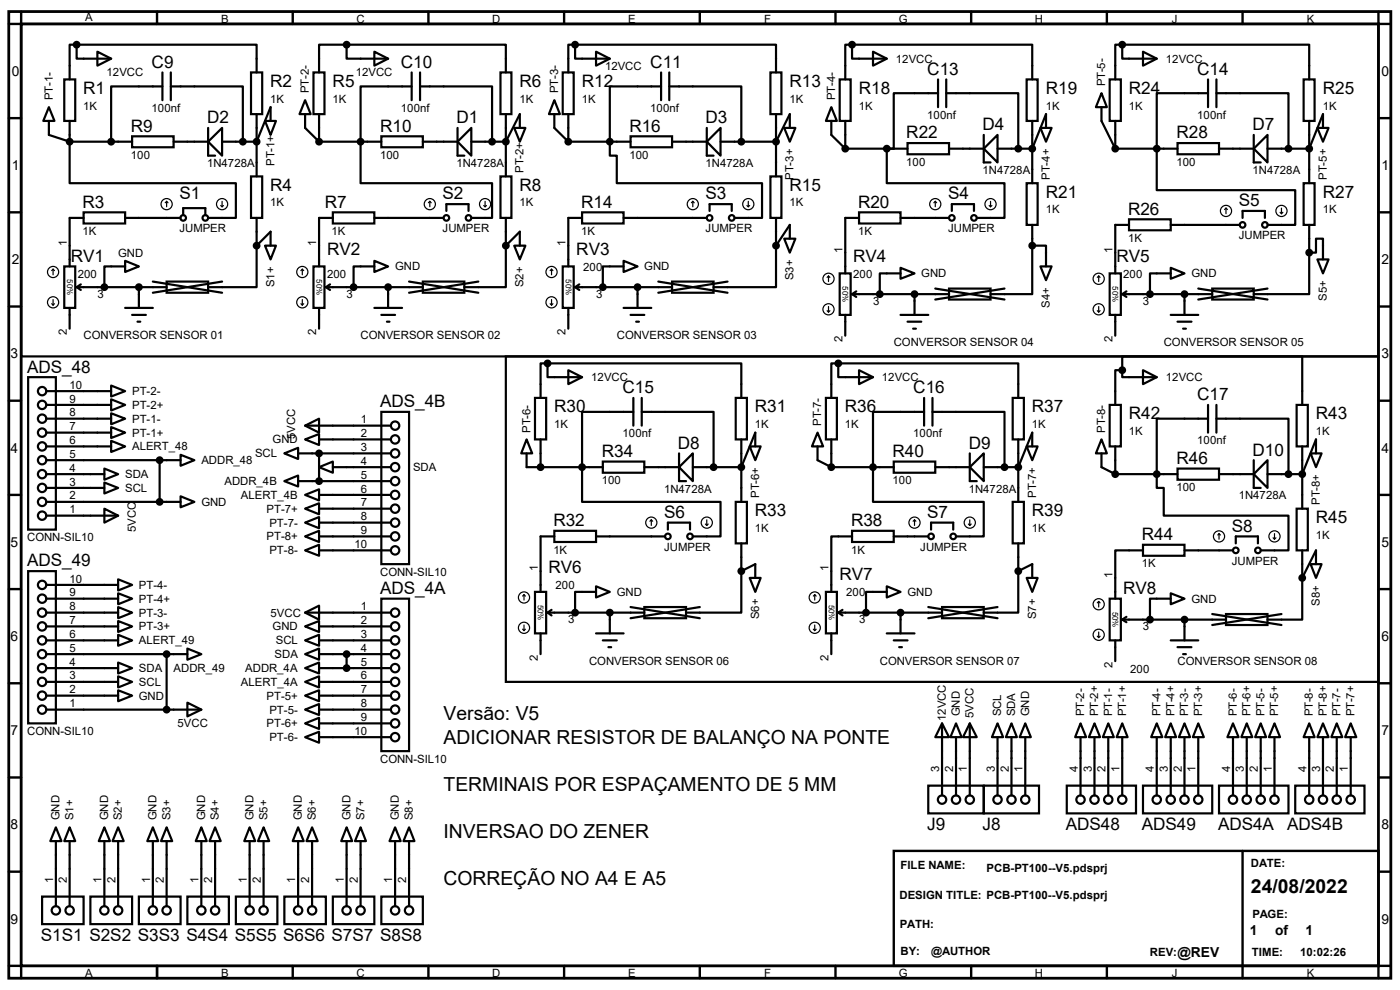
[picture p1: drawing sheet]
<svg xmlns="http://www.w3.org/2000/svg" width="297mm" height="210mm" viewBox="0 0 297 210" stroke-linecap="round" stroke-linejoin="round" font-family="sans-serif">
<path d="M1.9 2.5h293.2v205h-293.2zM4.5 5.1h287.9v199.8h-287.9z" fill="none" stroke="#000" stroke-width=".59"/>
<g fill="none" stroke="#000" stroke-width=".51">
<path d="M4.5 2.5v2.6h-2.6M33.3 2.5v2.6M62.1 2.5v2.6M90.9 2.5v2.6M119.7 2.5v2.6M148.5 2.5v2.6M177.2 2.5v2.6M206 2.5v2.6M234.8 2.5v2.6M263.6 2.5v2.6M292.4 2.5v2.6h2.7M1.9 25.1h2.6"/>
<path d="M292.4 25.1h2.7M1.9 45h2.6M292.4 45h2.7M1.9 65h2.6M292.4 65h2.7M1.9 85h2.6M292.4 85h2.7M1.9 105h2.6M292.4 105h2.7M1.9 125h2.6M292.4 125h2.7M1.9 144.9h2.6"/>
<path d="M292.4 144.9h2.7M1.9 164.9h2.6M292.4 164.9h2.7M1.9 184.9h2.6M189.6 180.5h102.8v24.4h-102.8zM263.6 180.5v27M292.4 184.9h2.7M1.9 204.9h2.6v2.6M33.3 204.9v2.6M62.1 204.9v2.6M90.9 204.9v2.6M119.7 204.9v2.6"/>
<path d="M148.5 204.9v2.6M177.2 204.9v2.6M206 204.9v2.6M234.8 204.9v2.6M295.1 204.9h-2.7v2.6"/>
</g>
<g fill="none" stroke="#000" stroke-width=".47">
<path d="M4.5 5.1h287.9v70.5h-287.9zM13.6 16.8h2.4v8.9h-2.4zM16.3 9.5h38.1v5.9M16.3 9.5h-1.5v7.3M16.3 9.5v2.9h7.3M20.7 11l2.9 1.4-2.9 1.5zM34.5 18.3h-10.9v11.8M34.5 15.4v5.9M36.2 18.3h15.3v11.8M36.2 15.4v5.9M53.3 15.4h2.3v8.8h-2.3zM66.5 15.4h2.3v8.8h-2.3z"/>
<path d="M73.5 9.5h33.8v5.9M73.5 9.5h-5.8v5.9M73.5 9.5v2.9h8.8M79.4 11l2.9 1.4-2.9 1.5zM87.3 18.3h-10.8v20.6h27.9v7.3h-4.4M87.3 15.4v5.9M89.1 18.3h15.3v11.8M89.1 15.4v5.9M106.2 15.4h2.3v8.8h-2.3zM119.4 15.4h2.3v8.8h-2.3zM122 9.5h42.6v5.9M122 9.5h-1.4v5.9"/>
<path d="M122 9.5v2.9h7.4M126.4 11l3 1.4-3 1.5zM140.3 18.3h-10.9v14.7h1.5v5.9h30.8v7.3h-5.9M140.3 15.4v5.9M142 18.3h15.3v11.8M142 15.4v5.9M163.4 15.4h2.4v8.8h-2.4zM178.1 16.8h2.4v8.9h-2.4zM180.8 9.5h38.2v7.3M180.8 9.5h-1.5v7.3M180.8 9.5v2.9h7.3M185.2 11l2.9 1.4-2.9 1.5z"/>
<path d="M199 19.8h-9.4v11.7h-1.5v7.4h25v7.3h-5.9M199 16.8v5.9M200.7 19.8h15.3v11.7M200.7 16.8v5.9M217.8 16.8h2.3v8.9h-2.3zM233.7 19.8l1.1 2.9h-2.3zM235.4 16.8h2.4v8.9h-2.4zM238.1 9.5h39.6v7.3M238.1 9.5h-1.5v7.3M238.1 9.5v2.9h7.3M242.5 11l2.9 1.4-2.9 1.5zM256.3 19.8h-10.9v20.5h29.4v7.4h-5.9"/>
<path d="M256.3 16.8v5.9M258.1 19.8h15.2v11.7M258.1 16.8v5.9M276.6 16.8h2.3v8.9h-2.3zM10.4 22.7l1.2 3h-2.4zM10.4 25.7v2.9l4.4 1.5M14.8 30.1v8.8h35.2v7.3h-5.8M14.8 25.7v4.4M14.8 30.1h13.2M28 28.9h8.8v2.3h-8.8zM36.8 30.1h7.4M44.2 30.1l2.9-3v5.9z"/>
<path d="M44.2 27.1v5.9h1.4M53.3 37.4h2.3v8.8h-2.3zM54.4 24.2v13.2M56.2 25.7h2.3l-1.1 2.9zM57.4 25.7v-3l-3 7.4h-7.3M64.7 21.3l1.2 2.9h-2.4zM64.7 24.2v2.9l3 3M67.7 30.1h13.2M67.7 24.2v5.9M80.9 28.9h8.8v2.3h-8.8zM89.7 30.1h7.4M97.1 30.1l2.9-3v5.9z"/>
<path d="M97.1 27.1v5.9h1.4M106.2 37.4h2.3v8.8h-2.3zM107.3 24.2v13.2M109.1 27.1h2.4l-1.2 3zM110.3 27.1v-2.9l-3 5.9h-7.3M117.6 21.3l1.2 2.9h-2.3zM117.6 24.2v2.9l3 3M120.6 30.1h13.2M120.6 24.2v5.9M133.8 28.9h8.8v2.3h-8.8zM142.6 30.1h7.3M149.9 30.1l3-3v5.9z"/>
<path d="M149.9 27.1v5.9h1.5M163.4 37.4h2.4v8.8h-2.4zM164.6 24.2v13.2M166.4 27.1h2.3l-1.1 3zM167.6 27.1v-2.9l-3 5.9h-11.7M176.4 22.7l1.1 3h-2.3zM176.4 25.7v2.9l2.9 2.9M179.3 25.7v5.8M179.3 31.5h13.2M192.5 30.4h8.8v2.3h-8.8zM201.3 31.5h7.4M208.7 31.5l2.9-2.9v5.9z"/>
<path d="M208.7 28.6v5.9h1.4M217.8 38.9h2.3v8.8h-2.3zM219 25.7v13.2M220.7 27.1h2.4l-1.2 3zM221.9 27.1v-2.9l-2.9 7.3h-7.4M233.7 22.7v3l2.9 5.8M236.6 31.5h13.2M236.6 25.7v5.8M249.8 30.4h8.8v2.3h-8.8zM258.6 31.5h7.4M266 28.6v5.9h1.5M268.9 28.6v5.9l-2.9-3z"/>
<path d="M276.6 38.9h2.3v8.8h-2.3zM277.7 25.7v13.2M279.5 27.1h2.4l-1.2 3zM280.7 27.1v-2.9l-3 7.3h-8.8M13.6 56.5h2.4v8.8h-2.4zM17.7 45h8.8v2.4h-8.8zM17.7 46.2h-2.9v10.3M26.5 55.3l3 1.2-3 1.2zM26.5 56.5h-4.4v4.4M26.5 46.2h11.8M32.4 59.7l14.7 2.4M35.3 59.7h8.9v2.4h-8.9z"/>
<path d="M38.9 45.6v-1.4h4.7v1.4M47.1 59.7l-14.7 2.4M54.4 52.1v8.8h-10.2M54.4 46.2v5.9M54.4 52.1l3-3v3M56.2 52.1h2.3l-1.1 2.9zM66.5 56.5h2.3v8.8h-2.3zM70.6 45h8.8v2.4h-8.8zM70.6 46.2h-2.9v10.3M79.4 55.3l2.9 1.2-2.9 1.2zM79.4 56.5h-4.4v4.4M79.4 46.2h14.7"/>
<path d="M86.8 59.7l14.7 2.4M89.7 59.7h8.8v2.4h-8.8zM94.7 44.7v-1.4h4.7v1.4M101.5 59.7l-14.7 2.4M107.3 52.1v8.8h-8.8M107.3 46.2v5.9M107.3 52.1l3-3v3M109.1 52.1h2.4l-1.2 2.9zM119.4 56.5h2.3v8.8h-2.3zM123.5 45h8.8v2.4h-8.8zM123.5 46.2h-2.9v10.3M132.3 55.3l3 1.2-3 1.2z"/>
<path d="M132.3 56.5h-4.4v4.4M132.3 46.2h17.6M139.7 59.7l14.6 2.4M142.6 59.7h8.8v2.4h-8.8zM150.5 44.7v-1.4h4.7v1.4M154.3 59.7l-14.6 2.4M164.6 52.1v8.8h-13.2M164.6 46.2v5.9M166.4 50.6h2.3l-1.1 3zM167.6 50.6v-2.9l-3 4.4M178.1 58h2.4v8.8h-2.4zM182.2 45h8.9v2.4h-8.9z"/>
<path d="M182.2 46.2h-2.9v11.8M191.1 56.8l2.9 1.2-2.9 1.1zM191.1 58h-4.5v4.4M191.1 46.2h10.2M201.9 44.7v-1.4h4.7v1.4M219 52.1v10.3h-8.9M219 52.1h2.9v4.4M219 47.7v4.4M220.7 56.5h2.4l-1.2 2.9zM235.4 58h2.4v8.8h-2.4zM239.5 46.5h8.9v2.4h-8.9zM239.5 47.7h-2.9v10.3"/>
<path d="M248.4 56.8l2.9 1.2-2.9 1.1zM248.4 58h-4.4v4.4M248.4 47.7h14.7M263.6 46.2v-1.5h4.8v1.5M277.7 53.6v8.8h-11.7M277.7 53.6h1.5v-3h1.5v4.4M277.7 47.7v5.9M279.5 55h2.4l-1.2 3zM14.8 65.3v4.4M16.3 60.9h19M16.3 60.9l.8 .6M17.1 60.3l-.8 .6"/>
<path d="M26.5 65.3h5.9M28 66.8h2.9M29.2 68.2h.6M29.5 60.9v4.4M67.7 65.3v4.4M69.1 60.9h20.6M69.1 60.9l.9 .6M70 60.3l-.9 .6M79.4 65.3h5.9M80.9 66.8h2.9M82.1 68.2h.5M82.3 60.9v4.4"/>
<path d="M107.3 75.6h185.1v69.1h-185.1zM116.2 77.1h41.1v7.3M116.2 77.1h-1.5v7.3M116.2 77.1v2.9h7.3M120.6 78.5l2.9 1.5-2.9 1.5zM120.6 65.3v4.4M122 60.9h20.6M122 60.9l.9 .6M122.9 60.3l-.9 .6M132.3 65.3h5.9M133.8 66.8h2.9M135 68.2h.6"/>
<path d="M135.3 60.9v4.4M177.8 77.1h38.2v7.3M177.8 77.1h-1.4v7.3M177.8 77.1v2.9h7.4M179.3 66.8v4.4M180.8 62.4h20.5M180.8 62.4l.9 .6M181.7 61.8l-.9 .6M182.2 78.5l3 1.5-3 1.5zM191.1 66.8h5.8M192.5 68.2h3M193.7 69.7h.6"/>
<path d="M194 62.4v4.4M198.4 61.2l14.7 2.3M201.3 61.2h8.8v2.3h-8.8zM213.1 61.2l-14.7 2.3M236.6 66.8v4.4M238.1 78.5v-2.9h38.2v10.3M238.1 78.5h-1.5v7.4M238.1 78.5v1.5h7.3M238.1 62.4h19.1M238.1 62.4l.9 .6M239 61.8l-.9 .6M242.5 78.5l2.9 1.5-2.9 1.5z"/>
<path d="M248.4 66.8h5.8M249.8 68.2h3M251 69.7h.6M251.3 62.4v4.4M254.2 61.2l14.7 2.3M257.2 61.2h8.8v2.3h-8.8zM268.9 61.2l-14.7 2.3M6 80h5.9v32.4h-5.9zM9.8 88.8h13.8M9.8 91.8h13.8M9.8 83h13.8M9.8 85.9h13.8"/>
<path d="M9.8 94.7h13.8M9.8 97.6h28.5M22.1 99.4l3 1.2-3 1.2zM23.6 87.7l2.9 1.1-2.9 1.2zM23.6 90.6l2.9 1.2-2.9 1.1zM23.6 81.8l2.9 1.2-2.9 1.1zM23.6 84.7l2.9 1.2-2.9 1.2zM23.6 93.5l2.9 1.2-2.9 1.2zM33.9 97.6v8.9M38.3 96.5l2.9 1.1-2.9 1.2zM60.3 96.2l2.9-1.2v2.4zM63.2 96.2h19.7"/>
<path d="M64.7 93.2l3-1.1v2.3zM64.7 90.3l3-1.5v3zM64.7 90.3h18.2M67.7 99.1l2.9-1.2v2.4zM67.7 96.2v5.9M67.7 93.2h15.2M70.6 99.1h12.3M80.9 87.4h5.9v32.3h-5.9zM111.7 93.2l1.2 3h-2.3zM111.7 96.2v2.9h16.2M113.5 84.4h2.4v8.8h-2.4zM114.7 93.2v5.9"/>
<path d="M127.9 97.9h8.8v2.4h-8.8zM134.4 87.4h-10.9v19.1h29.4v7.3h-5.9M134.4 84.4v5.9M136.1 87.4h15.3v11.7M136.1 84.4v5.9M136.7 99.1h7.4M144.1 99.1l2.9-2.9v5.9zM144.1 96.2v5.9h1.4M156.1 84.4h2.4v8.8h-2.4zM157.3 93.2v13.3M159 94.7h2.4l-1.2 2.9zM160.2 94.7v-2.9l-2.9 7.3h-10.3"/>
<path d="M173.4 91.8l1.2 2.9h-2.3zM173.4 94.7v2.9l3 1.5M175.2 84.4h2.3v8.8h-2.3zM176.4 99.1h13.2M176.4 93.2v5.9M189.6 97.9h8.8v2.4h-8.8zM196 87.4h-10.8v19.1h23.5v7.3h-5.9M196 84.4v5.9M197.8 87.4h15.3v11.7M197.8 84.4v5.9M198.4 99.1h7.3M205.7 99.1l3-2.9v5.9z"/>
<path d="M205.7 96.2v5.9h1.5M214.8 84.4h2.4v8.8h-2.4zM216 93.2v13.3M217.8 94.7h2.3l-1.1 2.9zM219 94.7v-2.9l-3 7.3h-7.3M233.7 93.2l1.1 3h-2.3zM233.7 96.2v2.9l2.9 1.5M235.4 85.9h2.4v8.8h-2.4zM236.6 94.7v5.9M249.8 99.4h8.8v2.4h-8.8zM256.3 88.8h-10.9v14.7h1.5v5.9h26.4v7.4h-5.8M256.3 85.9v5.9"/>
<path d="M258.1 88.8h15.2v11.8M258.1 85.9v5.9M266 97.6v5.9h1.5M268.9 97.6v5.9l-2.9-2.9zM275.1 85.9h2.4v8.8h-2.4zM276.3 94.7v13.2M278 96.2h2.4l-1.2 2.9zM279.2 96.2v-3l-2.9 7.4h-7.4M9.8 100.6h12.3M9.8 103.5h12.3M9.8 109.4h15.3M9.8 106.5h28.5"/>
<path d="M22.1 102.4l3 1.1-3 1.2zM22.1 107.9l3 1.5-3 1.5zM38.3 105.3l2.9 1.2-2.9 1.1zM60.3 102.1l2.9-1.2v2.3zM63.2 102.1h19.7M64.7 110.9l3-1.2v2.4zM64.7 107.9l3-1.1v2.3zM64.7 116.8l3-1.2v2.3zM64.7 113.8l3-1.2v2.4zM64.7 105l3-1.2v2.4zM67.7 110.9h15.2M67.7 107.9h15.2"/>
<path d="M67.7 116.8h15.2M67.7 113.8h15.2M67.7 105h15.2M117.6 112.6h8.8v2.4h-8.8zM117.6 113.8h-2.9v11.8M126.4 113.8h14.7M141.7 112.4v-1.5h4.7v1.5M156.1 106.5h2.4v8.8h-2.4zM157.3 115.3v5.9M180.8 112.6h8.8v2.4h-8.8zM180.8 113.8h-4.4v11.8M189.6 113.8h7.3"/>
<path d="M197.5 112.4v-1.5h4.7v1.5M214.8 106.5h2.4v8.8h-2.4zM216 115.3v5.9M236.6 100.6h13.2M242.5 115.6h8.8v2.3h-8.8zM242.5 116.8h-5.9v10.2M251.3 116.8h10.3M258.6 100.6h7.4M262.2 115.3v-1.5h4.7v1.5M275.1 107.9h2.4v8.9h-2.4zM276.3 116.8v5.8M278 119.7h2.4l-1.2 2.9z"/>
<path d="M279.2 119.7v-2.9l-2.9 5.8M6 121.2h5.9v32.3h-5.9zM9.8 130h15.3M9.8 132.9h15.3M9.8 124.1h15.3M9.8 127h15.3M9.8 135.8h15.3M9.8 138.8h30M25.1 128.8l2.9 1.2-2.9 1.1zM25.1 131.7l2.9 1.2-2.9 1.2zM25.1 122.9l2.9 1.2-2.9 1.2zM25.1 125.9l2.9 1.1-2.9 1.2z"/>
<path d="M25.1 134.7l2.9 1.1-2.9 1.2zM35.3 138.8v11.7M39.8 137.6l2.9 1.2-2.9 1.2zM64.7 132.9l3-1.2v2.4zM64.7 135.8l3-1.1v2.3zM64.7 138.8l3-1.2v2.4zM64.7 130l3-1.5v2.9zM64.7 130h18.2M67.7 132.9h15.2M67.7 135.8h15.2M67.7 138.8h15.2M73.5 138.8v2.9"/>
<path d="M80.9 127h5.9v32.3h-5.9zM113.5 125.6h2.4v8.8h-2.4zM114.7 134.4v4.4M116.2 130h20.5M116.2 130l.8 .6M117 129.4l-.8 .6M126.4 124.4l3 1.2-3 1.1zM126.4 125.6h-4.4v4.4M126.4 134.4h5.9M127.9 135.8h3M129.1 137.3h.6M129.4 130v4.4"/>
<path d="M133.8 128.8l14.7 2.3M136.7 128.8h8.8v2.3h-8.8zM148.5 128.8l-14.7 2.3M157.3 121.2v8.8h-11.8M157.3 121.2l2.9-1.5v2.9M159 122.6h2.4l-1.2 3zM175.2 125.6h2.3v8.8h-2.3zM176.4 134.4v4.4M177.8 130h22.1M177.8 130l.9 .6M178.7 129.4l-.9 .6M188.1 124.4l3 1.2-3 1.1z"/>
<path d="M188.1 125.6h-4.4v4.4M188.1 134.4h5.9M189.6 135.8h2.9M190.8 137.3h.5M191.1 130v4.4M196.9 128.8l14.7 2.3M199.9 128.8h8.8v2.3h-8.8zM211.6 128.8l-14.7 2.3M216 121.2v8.8h-7.3M216 121.2l3-1.5v2.9M217.8 122.6h2.3l-1.1 3zM235.4 127h2.4v8.8h-2.4z"/>
<path d="M236.6 135.8v4.5M238.1 131.4h22M238.1 131.4l.9 .6M239 130.9l-.9 .5M248.4 125.9l2.9 1.1-2.9 1.2zM248.4 127h-4.4v4.4M248.4 135.8h5.8M249.8 137.3h3M251 138.8h.6M251.3 131.4v4.4M257.2 130.3l14.7 2.3M260.1 130.3h8.8v2.3h-8.8z"/>
<path d="M271.9 130.3l-14.7 2.3M276.3 122.6v8.8h-7.4M9.8 150.5h32.9M9.8 147.6h15.3M9.8 144.7h15.3M9.8 141.7h15.3M25.1 146.4l2.9 1.2-2.9 1.2zM25.1 143.5l2.9 1.2-2.9 1.1zM25.1 140.5l2.9 1.2-2.9 1.2zM39.8 149.1l2.9 1.4-2.9 1.5zM64.7 150.5l3-1.1v2.3zM64.7 147.6l3-1.2v2.4z"/>
<path d="M64.7 156.4l3-1.2v2.4zM64.7 153.5l3-1.2v2.3zM64.7 141.7l3-1.2v2.4zM64.7 144.7l3-1.2v2.3zM67.7 150.5h15.2M67.7 147.6h15.2M67.7 156.4h15.2M67.7 153.5h15.2M67.7 144.7h15.2M67.7 141.7h15.2M199.9 153.5l1.4 2.9h-2.9zM199.9 153.5v15.2"/>
<path d="M202.8 153.5l1.2 2.9h-2.4zM202.8 156.4v12.3M205.7 153.5l1.5 2.9h-2.9zM205.7 153.5v15.2M211.6 153.5l1.2 2.9h-2.4zM211.6 156.4v12.3M214.6 153.5l1.1 2.9h-2.3zM214.6 156.4v12.3M217.5 153.5l1.2 2.9h-2.4zM217.5 156.4v12.3M229.2 153.5l1.2 2.9h-2.3zM229.2 156.4v12.3"/>
<path d="M232.2 153.5l1.2 2.9h-2.4zM232.2 156.4v12.3M235.1 153.5l1.2 2.9h-2.3zM235.1 156.4v12.3M238.1 153.5l1.1 2.9h-2.3zM238.1 156.4v12.3M245.4 153.5l1.2 2.9h-2.4zM245.4 156.4v12.3M248.4 153.5l1.1 2.9h-2.3zM248.4 156.4v12.3M251.3 153.5l1.2 2.9h-2.4zM251.3 156.4v12.3"/>
<path d="M254.2 153.5l1.2 2.9h-2.3zM254.2 156.4v12.3M261.6 153.5l1.2 2.9h-2.4zM261.6 156.4v12.3M264.5 153.5l1.2 2.9h-2.3zM264.5 156.4v12.3M267.5 153.5l1.1 2.9h-2.3zM267.5 156.4v12.3M270.4 153.5l1.2 2.9h-2.4zM270.4 156.4v12.3M277.7 153.5l1.2 2.9h-2.3zM277.7 156.4v12.3"/>
<path d="M280.7 153.5l1.2 2.9h-2.4zM280.7 156.4v12.3M283.6 153.5l1.2 2.9h-2.4zM283.6 156.4v12.3M286.6 153.5l1.1 2.9h-2.3zM286.6 156.4v12.3M11.9 175.5l1.1 2.9h-2.3zM11.9 178.4v13.8M14.8 175.5l1.2 2.9h-2.4zM14.8 178.4v13.8M22.1 175.5l1.2 2.9h-2.3zM22.1 178.4v13.8"/>
<path d="M25.1 175.5l1.1 2.9h-2.3zM25.1 178.4v13.8M32.4 175.5l1.2 2.9h-2.4zM32.4 178.4v13.8M35.3 175.5l1.2 2.9h-2.3zM35.3 178.4v13.8M42.7 175.5l1.2 2.9h-2.4zM42.7 178.4v13.8M45.6 175.5l1.2 2.9h-2.4zM45.6 178.4v13.8M53 175.5l1.1 2.9h-2.3zM53 178.4v13.8"/>
<path d="M55.9 175.5l1.2 2.9h-2.4zM55.9 178.4v13.8M63.2 175.5l1.2 2.9h-2.3zM63.2 178.4v13.8M66.2 175.5l1.2 2.9h-2.4zM66.2 178.4v13.8M73.5 175.5l1.2 2.9h-2.3zM73.5 178.4v13.8M76.5 175.5l1.1 2.9h-2.3zM76.5 178.4v13.8M83.8 175.5l1.2 2.9h-2.4zM83.8 178.4v13.8"/>
<path d="M86.8 175.5l1.1 2.9h-2.3zM86.8 178.4v13.8M196.9 166.7h11.8v5.9h-11.8zM208.7 166.7h11.7v5.9h-11.7zM226.3 166.7h14.7v5.9h-14.7zM242.5 166.7h14.7v5.9h-14.7zM258.6 166.7h14.7v5.9h-14.7zM274.8 166.7h14.7v5.9h-14.7zM8.9 190.2h8.8v5.8h-8.8zM19.2 190.2h8.8v5.8h-8.8zM29.5 190.2h8.8v5.8h-8.8zM39.8 190.2h8.8v5.8h-8.8z"/>
<path d="M50 190.2h8.8v5.8h-8.8zM60.3 190.2h8.8v5.8h-8.8zM70.6 190.2h8.8v5.8h-8.8zM80.9 190.2h8.8v5.8h-8.8z"/>
<circle cx="38.9" cy="46.2" r=".59"/>
<circle cx="43.6" cy="46.2" r=".59"/>
<circle cx="94.7" cy="46.2" r=".59"/>
<circle cx="99.4" cy="46.2" r=".59"/>
<circle cx="150.5" cy="46.2" r=".59"/>
<circle cx="155.2" cy="46.2" r=".59"/>
<circle cx="201.9" cy="46.2" r=".59"/>
<circle cx="206.6" cy="46.2" r=".59"/>
<circle cx="263.6" cy="47.7" r=".59"/>
<circle cx="268.4" cy="47.7" r=".59"/>
<circle cx="8.9" cy="94.7" r=".89"/>
<circle cx="8.9" cy="91.8" r=".89"/>
<circle cx="8.9" cy="97.6" r=".89"/>
<circle cx="8.9" cy="88.8" r=".89"/>
<circle cx="8.9" cy="83" r=".89"/>
<circle cx="8.9" cy="85.9" r=".89"/>
<circle cx="83.8" cy="93.2" r=".89"/>
<circle cx="83.8" cy="90.3" r=".89"/>
<circle cx="83.8" cy="99.1" r=".89"/>
<circle cx="83.8" cy="96.2" r=".89"/>
<circle cx="8.9" cy="109.4" r=".89"/>
<circle cx="8.9" cy="106.5" r=".89"/>
<circle cx="8.9" cy="103.5" r=".89"/>
<circle cx="8.9" cy="100.6" r=".89"/>
<circle cx="83.8" cy="105" r=".89"/>
<circle cx="83.8" cy="113.8" r=".89"/>
<circle cx="83.8" cy="102.1" r=".89"/>
<circle cx="83.8" cy="107.9" r=".89"/>
<circle cx="83.8" cy="110.9" r=".89"/>
<circle cx="83.8" cy="116.8" r=".89"/>
<circle cx="141.7" cy="113.8" r=".59"/>
<circle cx="146.4" cy="113.8" r=".59"/>
<circle cx="197.5" cy="113.8" r=".59"/>
<circle cx="202.2" cy="113.8" r=".59"/>
<circle cx="262.2" cy="116.8" r=".59"/>
<circle cx="266.9" cy="116.8" r=".59"/>
<circle cx="8.9" cy="127" r=".89"/>
<circle cx="8.9" cy="124.1" r=".89"/>
<circle cx="8.9" cy="135.8" r=".89"/>
<circle cx="8.9" cy="138.8" r=".89"/>
<circle cx="8.9" cy="132.9" r=".89"/>
<circle cx="8.9" cy="130" r=".89"/>
<circle cx="83.8" cy="132.9" r=".89"/>
<circle cx="83.8" cy="138.8" r=".89"/>
<circle cx="83.8" cy="130" r=".89"/>
<circle cx="83.8" cy="135.8" r=".89"/>
<circle cx="8.9" cy="150.5" r=".89"/>
<circle cx="8.9" cy="147.6" r=".89"/>
<circle cx="8.9" cy="141.7" r=".89"/>
<circle cx="8.9" cy="144.7" r=".89"/>
<circle cx="83.8" cy="156.4" r=".89"/>
<circle cx="83.8" cy="144.7" r=".89"/>
<circle cx="83.8" cy="147.6" r=".89"/>
<circle cx="83.8" cy="153.5" r=".89"/>
<circle cx="83.8" cy="141.7" r=".89"/>
<circle cx="83.8" cy="150.5" r=".89"/>
<circle cx="199.9" cy="169.6" r=".89"/>
<circle cx="202.8" cy="169.6" r=".89"/>
<circle cx="205.7" cy="169.6" r=".89"/>
<circle cx="211.6" cy="169.6" r=".89"/>
<circle cx="214.6" cy="169.6" r=".89"/>
<circle cx="217.5" cy="169.6" r=".89"/>
<circle cx="229.2" cy="169.6" r=".89"/>
<circle cx="232.2" cy="169.6" r=".89"/>
<circle cx="235.1" cy="169.6" r=".89"/>
<circle cx="238.1" cy="169.6" r=".89"/>
<circle cx="245.4" cy="169.6" r=".89"/>
<circle cx="248.4" cy="169.6" r=".89"/>
<circle cx="251.3" cy="169.6" r=".89"/>
<circle cx="254.2" cy="169.6" r=".89"/>
<circle cx="261.6" cy="169.6" r=".89"/>
<circle cx="264.5" cy="169.6" r=".89"/>
<circle cx="267.5" cy="169.6" r=".89"/>
<circle cx="270.4" cy="169.6" r=".89"/>
<circle cx="277.7" cy="169.6" r=".89"/>
<circle cx="280.7" cy="169.6" r=".89"/>
<circle cx="283.6" cy="169.6" r=".89"/>
<circle cx="286.6" cy="169.6" r=".89"/>
<circle cx="11.9" cy="193.1" r=".89"/>
<circle cx="14.8" cy="193.1" r=".89"/>
<circle cx="22.1" cy="193.1" r=".89"/>
<circle cx="25.1" cy="193.1" r=".89"/>
<circle cx="32.4" cy="193.1" r=".89"/>
<circle cx="35.3" cy="193.1" r=".89"/>
<circle cx="42.7" cy="193.1" r=".89"/>
<circle cx="45.6" cy="193.1" r=".89"/>
<circle cx="53" cy="193.1" r=".89"/>
<circle cx="55.9" cy="193.1" r=".89"/>
<circle cx="63.2" cy="193.1" r=".89"/>
<circle cx="66.2" cy="193.1" r=".89"/>
<circle cx="73.5" cy="193.1" r=".89"/>
<circle cx="76.5" cy="193.1" r=".89"/>
<circle cx="83.8" cy="193.1" r=".89"/>
<circle cx="86.8" cy="193.1" r=".89"/>
</g>
<g fill="#000" stroke="#000" stroke-width=".47">
<circle cx="16.3" cy="9.5" r=".59"/>
<circle cx="73.5" cy="9.5" r=".59"/>
<circle cx="122" cy="9.5" r=".59"/>
<circle cx="180.8" cy="9.5" r=".59"/>
<circle cx="238.1" cy="9.5" r=".59"/>
<circle cx="14.8" cy="30.1" r=".59"/>
<circle cx="23.6" cy="30.1" r=".59"/>
<circle cx="51.5" cy="30.1" r=".59"/>
<circle cx="54.4" cy="30.1" r=".59"/>
<circle cx="67.7" cy="30.1" r=".59"/>
<circle cx="76.5" cy="30.1" r=".59"/>
<circle cx="104.4" cy="30.1" r=".59"/>
<circle cx="107.3" cy="30.1" r=".59"/>
<circle cx="120.6" cy="30.1" r=".59"/>
<circle cx="129.4" cy="30.1" r=".59"/>
<circle cx="157.3" cy="30.1" r=".59"/>
<circle cx="164.6" cy="30.1" r=".59"/>
<circle cx="179.3" cy="31.5" r=".59"/>
<circle cx="188.1" cy="31.5" r=".59"/>
<circle cx="216" cy="31.5" r=".59"/>
<circle cx="219" cy="31.5" r=".59"/>
<circle cx="236.6" cy="31.5" r=".59"/>
<circle cx="245.4" cy="31.5" r=".59"/>
<circle cx="273.3" cy="31.5" r=".59"/>
<circle cx="277.7" cy="31.5" r=".59"/>
<circle cx="54.4" cy="52.1" r=".59"/>
<circle cx="107.3" cy="52.1" r=".59"/>
<circle cx="164.6" cy="52.1" r=".59"/>
<circle cx="219" cy="52.1" r=".59"/>
<circle cx="277.7" cy="53.6" r=".59"/>
<circle cx="22.1" cy="60.9" r=".59"/>
<circle cx="29.5" cy="60.9" r=".59"/>
<circle cx="75" cy="60.9" r=".59"/>
<circle cx="82.3" cy="60.9" r=".59"/>
<circle cx="116.2" cy="77.1" r=".59"/>
<circle cx="127.9" cy="60.9" r=".59"/>
<circle cx="135.3" cy="60.9" r=".59"/>
<circle cx="177.8" cy="77.1" r=".59"/>
<circle cx="186.6" cy="62.4" r=".59"/>
<circle cx="194" cy="62.4" r=".59"/>
<circle cx="238.1" cy="78.5" r=".59"/>
<circle cx="244" cy="62.4" r=".59"/>
<circle cx="251.3" cy="62.4" r=".59"/>
<circle cx="33.9" cy="97.6" r=".59"/>
<circle cx="67.7" cy="96.2" r=".59"/>
<circle cx="114.7" cy="99.1" r=".59"/>
<circle cx="123.5" cy="99.1" r=".59"/>
<circle cx="151.4" cy="99.1" r=".59"/>
<circle cx="157.3" cy="99.1" r=".59"/>
<circle cx="176.4" cy="99.1" r=".59"/>
<circle cx="185.2" cy="99.1" r=".59"/>
<circle cx="213.1" cy="99.1" r=".59"/>
<circle cx="216" cy="99.1" r=".59"/>
<circle cx="33.9" cy="106.5" r=".59"/>
<circle cx="67.7" cy="102.1" r=".59"/>
<circle cx="236.6" cy="100.6" r=".59"/>
<circle cx="245.4" cy="100.6" r=".59"/>
<circle cx="273.3" cy="100.6" r=".59"/>
<circle cx="276.3" cy="100.6" r=".59"/>
<circle cx="35.3" cy="138.8" r=".59"/>
<circle cx="73.5" cy="138.8" r=".59"/>
<circle cx="122" cy="130" r=".59"/>
<circle cx="129.4" cy="130" r=".59"/>
<circle cx="157.3" cy="121.2" r=".59"/>
<circle cx="183.7" cy="130" r=".59"/>
<circle cx="191.1" cy="130" r=".59"/>
<circle cx="216" cy="121.2" r=".59"/>
<circle cx="244" cy="131.4" r=".59"/>
<circle cx="251.3" cy="131.4" r=".59"/>
<circle cx="276.3" cy="122.6" r=".59"/>
<circle cx="35.3" cy="150.5" r=".59"/>
<circle cx="73.5" cy="141.7" r=".59"/>
</g>
<g fill="none" stroke="#000" stroke-width=".25">
<path d="M11.3 57.1v1.2M11.3 57.1l-.3 .3M11.3 57.1l.3 .3M35.3 42.7l-.2 .3M35.3 42.7l.3 .3M35.3 42.7v1.2M46.8 43.6l.3 .3M47.1 42.7v1.2M47.4 43.6l-.3 .3M64.1 57.1v1.2M64.1 57.1l-.3 .3M64.1 57.1l.3 .3"/>
<path d="M91.2 42.7l-.3 .3M91.2 42.7l.3 .3M91.2 42.7v1.2M102.6 43.6l.3 .3M102.9 42.7v1.2M103.2 43.6l-.3 .3M117 57.1v1.2M117 57.1l-.3 .3M117 57.1l.3 .3M147 42.7l-.3 .3M147 42.7l.3 .3M147 42.7v1.2"/>
<path d="M158.5 43.6l.2 .3M158.7 42.7v1.2M159 43.6l-.3 .3M175.8 58.5v1.2M175.8 58.5l-.3 .3M175.8 58.5l.3 .3M198.4 42.7l-.3 .3M198.4 42.7l.3 .3M198.4 42.7v1.2M209.8 43.6l.3 .3M210.1 42.7v1.2M210.4 43.6l-.3 .3"/>
<path d="M233.1 58.5v1.2M233.1 58.5l-.3 .3M233.1 58.5l.3 .3M260.1 44.2l-.3 .2M260.1 44.2l.3 .2M260.1 44.2v1.1M271.6 45l.3 .3M271.9 44.2v1.1M272.2 45l-.3 .3M11 64.4l.3 .3M11.3 63.5v1.2M11.6 64.4l-.3 .3"/>
<path d="M63.8 64.4l.3 .3M64.1 63.5v1.2M64.4 64.4l-.3 .3M116.7 64.4l.3 .3M117 63.5v1.2M117.3 64.4l-.3 .3M175.5 65.9l.3 .3M175.8 65v1.2M176.1 65.9l-.3 .3M232.8 65.9l.3 .3M233.1 65v1.2M233.4 65.9l-.3 .3"/>
<path d="M138.2 110.3l-.3 .3M138.2 110.3l.3 .3M138.2 110.3v1.2M149.6 111.2l.3 .3M149.9 110.3v1.2M150.2 111.2l-.3 .3M194 110.3l-.3 .3M194 110.3l.3 .3M194 110.3v1.2M205.4 111.2l.3 .3M205.7 110.3v1.2M206 111.2l-.3 .3"/>
<path d="M258.6 113.2l-.2 .3M258.6 113.2l.3 .3M258.6 113.2v1.2M270.1 114.1l.3 .3M270.4 113.2v1.2M270.7 114.1l-.3 .3M110.9 133.5l.3 .3M111.2 126.2v1.1M111.2 132.6v1.2M111.2 126.2l-.3 .2M111.2 126.2l.3 .2M111.5 133.5l-.3 .3"/>
<path d="M172.6 133.5l.2 .3M172.8 126.2v1.1M172.8 132.6v1.2M172.8 126.2l-.2 .2M172.8 126.2l.3 .2M173.1 133.5l-.3 .3M232.8 135l.3 .3M233.1 127.6v1.2M233.1 134.1v1.2M233.1 127.6l-.3 .3M233.1 127.6l.3 .3M233.4 135l-.3 .3"/>
<circle cx="11.3" cy="57.7" r="1.19"/>
<circle cx="35.3" cy="43.3" r="1.19"/>
<circle cx="47.1" cy="43.3" r="1.19"/>
<circle cx="64.1" cy="57.7" r="1.19"/>
<circle cx="91.2" cy="43.3" r="1.19"/>
<circle cx="102.9" cy="43.3" r="1.19"/>
<circle cx="117" cy="57.7" r="1.19"/>
<circle cx="147" cy="43.3" r="1.19"/>
<circle cx="158.7" cy="43.3" r="1.19"/>
<circle cx="175.8" cy="59.1" r="1.19"/>
<circle cx="198.4" cy="43.3" r="1.19"/>
<circle cx="210.1" cy="43.3" r="1.19"/>
<circle cx="233.1" cy="59.1" r="1.19"/>
<circle cx="260.1" cy="44.7" r="1.19"/>
<circle cx="271.9" cy="44.7" r="1.19"/>
<circle cx="11.3" cy="64.1" r="1.19"/>
<circle cx="64.1" cy="64.1" r="1.19"/>
<circle cx="117" cy="64.1" r="1.19"/>
<circle cx="175.8" cy="65.6" r="1.19"/>
<circle cx="233.1" cy="65.6" r="1.19"/>
<circle cx="138.2" cy="110.9" r="1.19"/>
<circle cx="149.9" cy="110.9" r="1.19"/>
<circle cx="194" cy="110.9" r="1.19"/>
<circle cx="205.7" cy="110.9" r="1.19"/>
<circle cx="258.6" cy="113.8" r="1.19"/>
<circle cx="270.4" cy="113.8" r="1.19"/>
<circle cx="111.2" cy="133.2" r="1.19"/>
<circle cx="111.2" cy="126.7" r="1.19"/>
<circle cx="172.8" cy="126.7" r="1.19"/>
<circle cx="172.8" cy="133.2" r="1.19"/>
<circle cx="233.1" cy="128.2" r="1.19"/>
<circle cx="233.1" cy="134.7" r="1.19"/>
</g>
<g font-size="4.1">
<text x="94.1" y="152.8">Versão: V5</text>
<text x="94.1" y="157.8">ADICIONAR RESISTOR DE BALANÇO NA PONTE</text>
<text x="94.1" y="167.8">TERMINAIS POR ESPAÇAMENTO DE 5 MM</text>
<text x="94.1" y="177.8">INVERSAO DO ZENER</text>
<text x="94.1" y="187.7">CORREÇÃO NO A4 E A5</text>
<text x="265.4" y="189.4">24/08/2022</text>
</g>
<g font-size="3.6">
<text x="32.2" y="14.4">C9</text>
<text x="85" y="14.4">C10</text>
<text x="138" y="14.4">C11</text>
<text x="196.7" y="15.8">C13</text>
<text x="254" y="15.8">C14</text>
<text x="17.7" y="19.9">R1</text>
<text x="57.3" y="18.5">R2</text>
<text x="70.6" y="18.5">R5</text>
<text x="110.2" y="18.5">R6</text>
<text x="123.4" y="18.5">R12</text>
<text x="167.5" y="18.5">R13</text>
<text x="182.2" y="19.9">R18</text>
<text x="221.9" y="19.9">R19</text>
<text x="239.5" y="19.9">R24</text>
<text x="280.6" y="19.9">R25</text>
<text x="27.8" y="27.9">R9</text>
<text x="43.9" y="26.1">D2</text>
<text x="80.6" y="27.9">R10</text>
<text x="96.8" y="26.1">D1</text>
<text x="133.5" y="27.9">R16</text>
<text x="149.7" y="26.1">D3</text>
<text x="192.3" y="29.4">R22</text>
<text x="208.4" y="27.6">D4</text>
<text x="249.6" y="29.4">R28</text>
<text x="265.7" y="27.6">D7</text>
<text x="57.3" y="40.5">R4</text>
<text x="110.2" y="40.5">R8</text>
<text x="167.5" y="40.5">R15</text>
<text x="221.9" y="42">R21</text>
<text x="280.6" y="42">R27</text>
<text x="17.5" y="44.1">R3</text>
<text x="38.1" y="42.3">S1</text>
<text x="68.9" y="44.1">R7</text>
<text x="93.9" y="42.3">S2</text>
<text x="123.3" y="44.1">R14</text>
<text x="149.7" y="42.3">S3</text>
<text x="182" y="44.1">R20</text>
<text x="201.1" y="42.3">S4</text>
<text x="239.3" y="45.5">R26</text>
<text x="262.8" y="43.8">S5</text>
<text x="15" y="55.5">RV1</text>
<text x="69.4" y="54.1">RV2</text>
<text x="122.3" y="54.1">RV3</text>
<text x="181" y="55.5">RV4</text>
<text x="236.9" y="55.5">RV5</text>
<text x="5.8" y="79">ADS_48</text>
<text x="132.1" y="83.4">C15</text>
<text x="193.8" y="83.4">C16</text>
<text x="80.6" y="86.4">ADS_4B</text>
<text x="117.6" y="87.5">R30</text>
<text x="160.1" y="87.5">R31</text>
<text x="179.2" y="87.5">R36</text>
<text x="218.9" y="87.5">R37</text>
<text x="239.5" y="88.9">R42</text>
<text x="254" y="84.9">C17</text>
<text x="279.1" y="88.9">R43</text>
<text x="143.8" y="95.2">D8</text>
<text x="205.5" y="95.2">D9</text>
<text x="127.7" y="96.9">R34</text>
<text x="189.4" y="96.9">R40</text>
<text x="249.6" y="98.4">R46</text>
<text x="265.7" y="96.6">D10</text>
<text x="117.4" y="111.6">R32</text>
<text x="140.9" y="109.9">S6</text>
<text x="160.1" y="109.5">R33</text>
<text x="180.6" y="111.6">R38</text>
<text x="196.7" y="109.9">S7</text>
<text x="218.9" y="109.5">R39</text>
<text x="261.3" y="112.8">S8</text>
<text x="279.1" y="111">R45</text>
<text x="242.2" y="114.6">R44</text>
<text x="5.8" y="120.1">ADS_49</text>
<text x="116.4" y="121.6">RV6</text>
<text x="178.1" y="123.1">RV7</text>
<text x="80.6" y="126">ADS_4A</text>
<text x="238.3" y="126">RV8</text>
<text x="196.7" y="176.1">J9</text>
<text x="208.4" y="176.1">J8</text>
<text x="226.1" y="176.1">ADS48</text>
<text x="242.2" y="176.1">ADS49</text>
<text x="258.4" y="176.1">ADS4A</text>
<text x="273.1" y="176.1">ADS4B</text>
<text x="8.7" y="199.6">S1S1 S2S2 S3S3 S4S4 S5S5 S6S6 S7S7 S8S8</text>
</g>
<g font-size="2.9">
<text x="2.5" y="16.1">0</text>
<text x="293.1" y="16.1">0</text>
<text x="2.5" y="36.1">1</text>
<text x="293.1" y="36.1">1</text>
<text x="2.5" y="56">2</text>
<text x="293.1" y="56">2</text>
<text x="2.2" y="76">3</text>
<text x="293.1" y="76">3</text>
<text x="2.2" y="96">4</text>
<text x="293.1" y="96">4</text>
<text x="2.2" y="116">5</text>
<text x="293.1" y="116">5</text>
<text x="2.2" y="136">6</text>
<text x="293.1" y="136">6</text>
<text x="2.2" y="156">7</text>
<text x="293.1" y="156">7</text>
<text x="2.2" y="175.9">8</text>
<text x="293.1" y="175.9">8</text>
<text x="2.2" y="195.9">9</text>
<text x="293.1" y="195.9">9</text>
<text x="249.8" y="203">@REV</text>
<text x="265.2" y="198.3">1</text>
<text x="270.5" y="198.3">of</text>
<text x="276.9" y="198.3">1</text>
</g>
<g font-size="2.4">
<text x="18.1" y="4.5">A</text>
<text x="46.9" y="4.8">B</text>
<text x="75.6" y="4.8">C</text>
<text x="104.4" y="4.8">D</text>
<text x="133.3" y="4.8">E</text>
<text x="162.1" y="4.8">F</text>
<text x="190.7" y="4.8">G</text>
<text x="219.5" y="4.8">H</text>
<text x="248.6" y="4.8">J</text>
<text x="277.2" y="4.8">K</text>
<text x="22.6" y="16.2">12VCC</text>
<text x="75.5" y="16.2">12VCC</text>
<text x="128.4" y="14.8">12VCC</text>
<text x="190.1" y="13.3">12VCC</text>
<text x="247.4" y="13.3">12VCC</text>
<text x="11.2" y="21.3" transform="rotate(-90 11.2 21.3)">PT-1-</text>
<text x="17.7" y="23.2">1K</text>
<text x="32.2" y="23.7">100nf</text>
<text x="57.3" y="21.8">1K</text>
<text x="65.5" y="19.8" transform="rotate(-90 65.5 19.8)">PT-2-</text>
<text x="70.6" y="21.8">1K</text>
<text x="85" y="23.7">100nf</text>
<text x="110.2" y="21.8">1K</text>
<text x="118.4" y="19.8" transform="rotate(-90 118.4 19.8)">PT-3-</text>
<text x="123.4" y="21.8">1K</text>
<text x="138" y="23.7">100nf</text>
<text x="167.5" y="21.8">1K</text>
<text x="177.2" y="21.3" transform="rotate(-90 177.2 21.3)">PT-4-</text>
<text x="182.2" y="23.2">1K</text>
<text x="221.9" y="23.2">1K</text>
<text x="234.5" y="18.3" transform="rotate(-90 234.5 18.3)">PT-5-</text>
<text x="239.5" y="23.2">1K</text>
<text x="280.6" y="23.2">1K</text>
<text x="196.7" y="25.1">100nf</text>
<text x="254" y="25.1">100nf</text>
<text x="27.8" y="33.7">100</text>
<text x="43.9" y="35.4">1N4728A</text>
<text x="58.2" y="35.2" transform="rotate(-90 58.2 35.2)">PT-1+</text>
<text x="80.6" y="33.7">100</text>
<text x="96.8" y="35.4">1N4728A</text>
<text x="133.5" y="33.7">100</text>
<text x="149.7" y="35.4">1N4728A</text>
<text x="192.3" y="35.1">100</text>
<text x="249.6" y="35.1">100</text>
<text x="111.1" y="36.6" transform="rotate(-90 111.1 36.6)">PT-2+</text>
<text x="168.4" y="38.1" transform="rotate(-90 168.4 38.1)">PT-3+</text>
<text x="208.4" y="36.9">1N4728A</text>
<text x="222.7" y="38.1" transform="rotate(-90 222.7 38.1)">PT-4+</text>
<text x="265.7" y="36.9">1N4728A</text>
<text x="281.5" y="38.1" transform="rotate(-90 281.5 38.1)">PT-5+</text>
<text x="57.3" y="43.8">1K</text>
<text x="110.2" y="43.8">1K</text>
<text x="167.5" y="43.8">1K</text>
<text x="221.9" y="45.3">1K</text>
<text x="280.6" y="45.3">1K</text>
<text x="14.2" y="52.1" transform="rotate(-90 14.2 52.1)">1</text>
<text x="17.5" y="49.8">1K</text>
<text x="38.1" y="49.2">JUMPER</text>
<text x="67.1" y="52.1" transform="rotate(-90 67.1 52.1)">1</text>
<text x="70.4" y="49.8">1K</text>
<text x="93.9" y="49.2">JUMPER</text>
<text x="120" y="52.1" transform="rotate(-90 120 52.1)">1</text>
<text x="123.3" y="49.8">1K</text>
<text x="149.7" y="49.2">JUMPER</text>
<text x="178.7" y="53.6" transform="rotate(-90 178.7 53.6)">1</text>
<text x="182" y="49.8">1K</text>
<text x="201.1" y="49.2">JUMPER</text>
<text x="236" y="53.6" transform="rotate(-90 236 53.6)">1</text>
<text x="239.3" y="51.3">1K</text>
<text x="262.8" y="50.7">JUMPER</text>
<text x="16.5" y="58.9">200</text>
<text x="25.1" y="54.4">GND</text>
<text x="69.4" y="58.9">200</text>
<text x="83.8" y="57.4">GND</text>
<text x="123.7" y="57.5">200</text>
<text x="136.7" y="57.4">GND</text>
<text x="168.4" y="59.4" transform="rotate(-90 168.4 59.4)">S3+</text>
<text x="181" y="58.9">200</text>
<text x="195.5" y="58.8">GND</text>
<text x="238.3" y="58.9">200</text>
<text x="252.8" y="58.8">GND</text>
<text x="20.7" y="63.1">3</text>
<text x="58.2" y="60.9" transform="rotate(-90 58.2 60.9)">S1+</text>
<text x="73.5" y="63.1">3</text>
<text x="111.1" y="60.9" transform="rotate(-90 111.1 60.9)">S2+</text>
<text x="126.4" y="63.1">3</text>
<text x="185.2" y="64.6">3</text>
<text x="222.7" y="65.3" transform="rotate(-90 222.7 65.3)">S4+</text>
<text x="242.5" y="64.6">3</text>
<text x="281.5" y="63.8" transform="rotate(-90 281.5 63.8)">S5+</text>
<text x="14.2" y="71.1" transform="rotate(-90 14.2 71.1)">2</text>
<text x="17.7" y="71.9">CONVERSOR SENSOR 01</text>
<text x="67.1" y="71.1" transform="rotate(-90 67.1 71.1)">2</text>
<text x="76.5" y="71.9">CONVERSOR SENSOR 02</text>
<text x="120" y="71.1" transform="rotate(-90 120 71.1)">2</text>
<text x="130.9" y="71.9">CONVERSOR SENSOR 03</text>
<text x="178.7" y="72.6" transform="rotate(-90 178.7 72.6)">2</text>
<text x="189.6" y="73.4">CONVERSOR SENSOR 04</text>
<text x="236" y="72.6" transform="rotate(-90 236 72.6)">2</text>
<text x="246.9" y="73.4">CONVERSOR SENSOR 05</text>
<text x="14.8" y="82.5">10</text>
<text x="28" y="83.8">PT-2-</text>
<text x="125.4" y="80.9">12VCC</text>
<text x="187.1" y="80.9">12VCC</text>
<text x="247.4" y="80.9">12VCC</text>
<text x="14.8" y="88.3">8</text>
<text x="14.8" y="85.4">9</text>
<text x="28" y="89.7">PT-1-</text>
<text x="28" y="86.7">PT-2+</text>
<text x="76.6" y="89.8">1</text>
<text x="14.8" y="94.2">6</text>
<text x="14.8" y="91.3">7</text>
<text x="28" y="92.6">PT-1+</text>
<text x="28" y="95.5">ALERT_48</text>
<text x="57.8" y="94.1">GND</text>
<text x="62.6" y="93.2" transform="rotate(-90 62.6 93.2)">5VCC</text>
<text x="76.6" y="92.7">2</text>
<text x="76.6" y="95.7">3</text>
<text x="112.5" y="91.8" transform="rotate(-90 112.5 91.8)">PT-6-</text>
<text x="117.6" y="90.8">1K</text>
<text x="132.1" y="92.8">100nf</text>
<text x="160.1" y="90.8">1K</text>
<text x="174.2" y="90.3" transform="rotate(-90 174.2 90.3)">PT-7-</text>
<text x="179.2" y="90.8">1K</text>
<text x="193.8" y="92.8">100nf</text>
<text x="218.9" y="90.8">1K</text>
<text x="234.5" y="91.8" transform="rotate(-90 234.5 91.8)">PT-8-</text>
<text x="239.5" y="92.2">1K</text>
<text x="254" y="94.2">100nf</text>
<text x="279.1" y="92.2">1K</text>
<text x="14.8" y="100.1">4</text>
<text x="14.8" y="97.1">5</text>
<text x="26.5" y="101.4">SDA</text>
<text x="42.7" y="98.5">ADDR_48</text>
<text x="54.1" y="97">SCL</text>
<text x="76.6" y="98.6">4</text>
<text x="76.6" y="101.6">5</text>
<text x="87.6" y="99.9">SDA</text>
<text x="14.8" y="106">2</text>
<text x="14.8" y="103">3</text>
<text x="26.5" y="104.4">SCL</text>
<text x="42.7" y="107.3">GND</text>
<text x="47.6" y="102.9">ADDR_4B</text>
<text x="51.1" y="105.8">ALERT_4B</text>
<text x="76.6" y="104.5">6</text>
<text x="76.6" y="107.4">7</text>
<text x="127.7" y="102.7">100</text>
<text x="140.9" y="104.5">1N4728A</text>
<text x="161" y="105.7" transform="rotate(-90 161 105.7)">PT-6+</text>
<text x="189.4" y="102.7">100</text>
<text x="205.5" y="104.5">1N4728A</text>
<text x="219.8" y="105.7" transform="rotate(-90 219.8 105.7)">PT-7+</text>
<text x="249.6" y="104.2">100</text>
<text x="262.8" y="106">1N4728A</text>
<text x="280" y="107.1" transform="rotate(-90 280 107.1)">PT-8+</text>
<text x="14.8" y="108.9">1</text>
<text x="28.8" y="112.9" transform="rotate(-90 28.8 112.9)">5VCC</text>
<text x="56.6" y="108.8">PT-7+</text>
<text x="57.1" y="111.7">PT-7-</text>
<text x="76.6" y="110.4">8</text>
<text x="76.6" y="113.3">9</text>
<text x="160.1" y="112.8">1K</text>
<text x="218.9" y="112.8">1K</text>
<text x="5.8" y="114.8">CONN-SIL10</text>
<text x="56.6" y="114.6">PT-8+</text>
<text x="57.1" y="117.6">PT-8-</text>
<text x="75.2" y="116.2">10</text>
<text x="117.4" y="117.4">1K</text>
<text x="140.9" y="116.8">JUMPER</text>
<text x="180.6" y="117.4">1K</text>
<text x="195.2" y="116.8">JUMPER</text>
<text x="261.3" y="119.8">JUMPER</text>
<text x="279.1" y="114.3">1K</text>
<text x="14.8" y="123.6">10</text>
<text x="29.5" y="124.9">PT-4-</text>
<text x="80.6" y="122.1">CONN-SIL10</text>
<text x="114.1" y="121.2" transform="rotate(-90 114.1 121.2)">1</text>
<text x="117.9" y="125.1">200</text>
<text x="175.8" y="121.2" transform="rotate(-90 175.8 121.2)">1</text>
<text x="236" y="122.6" transform="rotate(-90 236 122.6)">1</text>
<text x="242.2" y="120.4">1K</text>
<text x="14.8" y="129.5">8</text>
<text x="14.8" y="126.5">9</text>
<text x="29.5" y="130.8">PT-3-</text>
<text x="29.5" y="127.8">PT-4+</text>
<text x="57.4" y="130.8">5VCC</text>
<text x="76.6" y="129.5">1</text>
<text x="130.9" y="126.4">GND</text>
<text x="161" y="131.4" transform="rotate(-90 161 131.4)">S6+</text>
<text x="179.5" y="126.5">200</text>
<text x="192.5" y="126.4">GND</text>
<text x="219.8" y="131.4" transform="rotate(-90 219.8 131.4)">S7+</text>
<text x="252.8" y="127.8">GND</text>
<text x="280" y="128.5" transform="rotate(-90 280 128.5)">S8+</text>
<text x="14.8" y="135.3">6</text>
<text x="14.8" y="132.4">7</text>
<text x="29.5" y="133.7">PT-3+</text>
<text x="29.5" y="136.7">ALERT_49</text>
<text x="57.8" y="133.7">GND</text>
<text x="58.5" y="136.7">SCL</text>
<text x="76.6" y="132.4">2</text>
<text x="76.6" y="135.3">3</text>
<text x="120.6" y="132.2">3</text>
<text x="182.2" y="132.2">3</text>
<text x="242.5" y="133.6">3</text>
<text x="14.8" y="141.2">4</text>
<text x="14.8" y="138.3">5</text>
<text x="29.5" y="142.6">SDA</text>
<text x="36.8" y="142.6">ADDR_49</text>
<text x="52" y="142.6">ADDR_4A</text>
<text x="58.3" y="139.6">SDA</text>
<text x="76.6" y="138.3">4</text>
<text x="76.6" y="141.2">5</text>
<text x="114.1" y="140.1" transform="rotate(-90 114.1 140.1)">2</text>
<text x="125" y="141">CONVERSOR SENSOR 06</text>
<text x="175.8" y="140.1" transform="rotate(-90 175.8 140.1)">2</text>
<text x="186.6" y="141">CONVERSOR SENSOR 07</text>
<text x="236" y="141.6" transform="rotate(-90 236 141.6)">2</text>
<text x="239.8" y="142.7">200</text>
<text x="249.8" y="141">CONVERSOR SENSOR 08</text>
<text x="14.8" y="147.1">2</text>
<text x="14.8" y="144.1">3</text>
<text x="29.5" y="148.4">GND</text>
<text x="29.5" y="145.5">SCL</text>
<text x="51.1" y="145.5">ALERT_4A</text>
<text x="56.6" y="148.4">PT-5+</text>
<text x="76.6" y="144.1">6</text>
<text x="76.6" y="147.1">7</text>
<text x="5.8" y="155.9">CONN-SIL10</text>
<text x="14.8" y="150">1</text>
<text x="37.7" y="154.3">5VCC</text>
<text x="56.6" y="154.3">PT-6+</text>
<text x="57.1" y="151.4">PT-5-</text>
<text x="75.2" y="155.9">10</text>
<text x="76.6" y="150">8</text>
<text x="76.6" y="153">9</text>
<text x="200.7" y="153" transform="rotate(-90 200.7 153)">12VCC</text>
<text x="203.6" y="152" transform="rotate(-90 203.6 152)">GND</text>
<text x="206.5" y="152.3" transform="rotate(-90 206.5 152.3)">5VCC</text>
<text x="212.4" y="152" transform="rotate(-90 212.4 152)">SCL</text>
<text x="215.4" y="152" transform="rotate(-90 215.4 152)">SDA</text>
<text x="218.3" y="152" transform="rotate(-90 218.3 152)">GND</text>
<text x="230" y="152" transform="rotate(-90 230 152)">PT-2-</text>
<text x="233" y="152" transform="rotate(-90 233 152)">PT-2+</text>
<text x="235.9" y="152" transform="rotate(-90 235.9 152)">PT-1-</text>
<text x="238.9" y="152" transform="rotate(-90 238.9 152)">PT-1+</text>
<text x="246.2" y="152" transform="rotate(-90 246.2 152)">PT-4-</text>
<text x="249.2" y="152" transform="rotate(-90 249.2 152)">PT-4+</text>
<text x="252.1" y="152" transform="rotate(-90 252.1 152)">PT-3-</text>
<text x="255" y="152" transform="rotate(-90 255 152)">PT-3+</text>
<text x="262.4" y="152" transform="rotate(-90 262.4 152)">PT-6-</text>
<text x="265.3" y="152" transform="rotate(-90 265.3 152)">PT-6+</text>
<text x="268.3" y="152" transform="rotate(-90 268.3 152)">PT-5-</text>
<text x="271.2" y="152" transform="rotate(-90 271.2 152)">PT-5+</text>
<text x="278.6" y="152" transform="rotate(-90 278.6 152)">PT-8-</text>
<text x="281.5" y="152" transform="rotate(-90 281.5 152)">PT-8+</text>
<text x="284.4" y="152" transform="rotate(-90 284.4 152)">PT-7-</text>
<text x="287.4" y="152" transform="rotate(-90 287.4 152)">PT-7+</text>
<text x="57.1" y="157.2">PT-6-</text>
<text x="80.6" y="161.8">CONN-SIL10</text>
<text x="199.3" y="163.7" transform="rotate(-90 199.3 163.7)">3</text>
<text x="202.2" y="163.7" transform="rotate(-90 202.2 163.7)">2</text>
<text x="205.1" y="163.7" transform="rotate(-90 205.1 163.7)">1</text>
<text x="211" y="163.7" transform="rotate(-90 211 163.7)">3</text>
<text x="214" y="163.7" transform="rotate(-90 214 163.7)">2</text>
<text x="216.9" y="163.7" transform="rotate(-90 216.9 163.7)">1</text>
<text x="228.6" y="163.7" transform="rotate(-90 228.6 163.7)">4</text>
<text x="231.6" y="163.7" transform="rotate(-90 231.6 163.7)">3</text>
<text x="234.5" y="163.7" transform="rotate(-90 234.5 163.7)">2</text>
<text x="237.5" y="163.7" transform="rotate(-90 237.5 163.7)">1</text>
<text x="244.8" y="163.7" transform="rotate(-90 244.8 163.7)">4</text>
<text x="247.8" y="163.7" transform="rotate(-90 247.8 163.7)">3</text>
<text x="250.7" y="163.7" transform="rotate(-90 250.7 163.7)">2</text>
<text x="253.6" y="163.7" transform="rotate(-90 253.6 163.7)">1</text>
<text x="261" y="163.7" transform="rotate(-90 261 163.7)">4</text>
<text x="263.9" y="163.7" transform="rotate(-90 263.9 163.7)">3</text>
<text x="266.9" y="163.7" transform="rotate(-90 266.9 163.7)">2</text>
<text x="269.8" y="163.7" transform="rotate(-90 269.8 163.7)">1</text>
<text x="277.2" y="163.7" transform="rotate(-90 277.2 163.7)">4</text>
<text x="280.1" y="163.7" transform="rotate(-90 280.1 163.7)">3</text>
<text x="283" y="163.7" transform="rotate(-90 283 163.7)">2</text>
<text x="286" y="163.7" transform="rotate(-90 286 163.7)">1</text>
<text x="12.7" y="174" transform="rotate(-90 12.7 174)">GND</text>
<text x="15.6" y="174" transform="rotate(-90 15.6 174)">S1+</text>
<text x="22.9" y="174" transform="rotate(-90 22.9 174)">GND</text>
<text x="25.9" y="174" transform="rotate(-90 25.9 174)">S2+</text>
<text x="33.2" y="174" transform="rotate(-90 33.2 174)">GND</text>
<text x="36.2" y="174" transform="rotate(-90 36.2 174)">S3+</text>
<text x="43.5" y="174" transform="rotate(-90 43.5 174)">GND</text>
<text x="46.4" y="174" transform="rotate(-90 46.4 174)">S4+</text>
<text x="53.8" y="174" transform="rotate(-90 53.8 174)">GND</text>
<text x="56.7" y="174" transform="rotate(-90 56.7 174)">S5+</text>
<text x="64.1" y="174" transform="rotate(-90 64.1 174)">GND</text>
<text x="67" y="174" transform="rotate(-90 67 174)">S6+</text>
<text x="74.3" y="174" transform="rotate(-90 74.3 174)">GND</text>
<text x="77.3" y="174" transform="rotate(-90 77.3 174)">S7+</text>
<text x="84.6" y="174" transform="rotate(-90 84.6 174)">GND</text>
<text x="87.6" y="174" transform="rotate(-90 87.6 174)">S8+</text>
<text x="191.1" y="184.4">FILE NAME:</text>
<text x="209.3" y="185">PCB-PT100--V5.pdsprj</text>
<text x="265.4" y="183.9">DATE:</text>
<text x="11.3" y="187.2" transform="rotate(-90 11.3 187.2)">1</text>
<text x="14.2" y="187.2" transform="rotate(-90 14.2 187.2)">2</text>
<text x="21.5" y="187.2" transform="rotate(-90 21.5 187.2)">1</text>
<text x="24.5" y="187.2" transform="rotate(-90 24.5 187.2)">2</text>
<text x="31.8" y="187.2" transform="rotate(-90 31.8 187.2)">1</text>
<text x="34.8" y="187.2" transform="rotate(-90 34.8 187.2)">2</text>
<text x="42.1" y="187.2" transform="rotate(-90 42.1 187.2)">1</text>
<text x="45" y="187.2" transform="rotate(-90 45 187.2)">2</text>
<text x="52.4" y="187.2" transform="rotate(-90 52.4 187.2)">1</text>
<text x="55.3" y="187.2" transform="rotate(-90 55.3 187.2)">2</text>
<text x="62.7" y="187.2" transform="rotate(-90 62.7 187.2)">1</text>
<text x="65.6" y="187.2" transform="rotate(-90 65.6 187.2)">2</text>
<text x="72.9" y="187.2" transform="rotate(-90 72.9 187.2)">1</text>
<text x="75.9" y="187.2" transform="rotate(-90 75.9 187.2)">2</text>
<text x="83.2" y="187.2" transform="rotate(-90 83.2 187.2)">1</text>
<text x="86.2" y="187.2" transform="rotate(-90 86.2 187.2)">2</text>
<text x="190.8" y="190.8">DESIGN TITLE: PCB-PT100--V5.pdsprj</text>
<text x="190.9" y="196.9">PATH:</text>
<text x="265.7" y="194.7">PAGE:</text>
<text x="191.1" y="202.6">BY:</text>
<text x="197.5" y="202.6">@AUTHOR</text>
<text x="244" y="202.8">REV:</text>
<text x="265.6" y="202.8">TIME:</text>
<text x="275.8" y="202.8">10:02:26</text>
<text x="18.1" y="207.2">A</text>
<text x="46.9" y="207.2">B</text>
<text x="75.6" y="207.2">C</text>
<text x="104.4" y="207.2">D</text>
<text x="133.3" y="207.2">E</text>
<text x="162.1" y="207.2">F</text>
<text x="190.7" y="207.2">G</text>
<text x="219.5" y="207.2">H</text>
<text x="248.6" y="207.2">J</text>
<text x="277.2" y="207.2">K</text>
</g>
<g font-size="1.7">
<text x="14.2" y="59.2" transform="rotate(90 14.2 59.2)">50%</text>
<text x="67.1" y="59.2" transform="rotate(90 67.1 59.2)">50%</text>
<text x="120" y="59.2" transform="rotate(90 120 59.2)">50%</text>
<text x="178.8" y="60.7" transform="rotate(90 178.8 60.7)">50%</text>
<text x="236" y="60.7" transform="rotate(90 236 60.7)">50%</text>
<text x="114.1" y="128.3" transform="rotate(90 114.1 128.3)">50%</text>
<text x="175.8" y="128.3" transform="rotate(90 175.8 128.3)">50%</text>
<text x="236" y="129.7" transform="rotate(90 236 129.7)">50%</text>
</g>
</svg>
